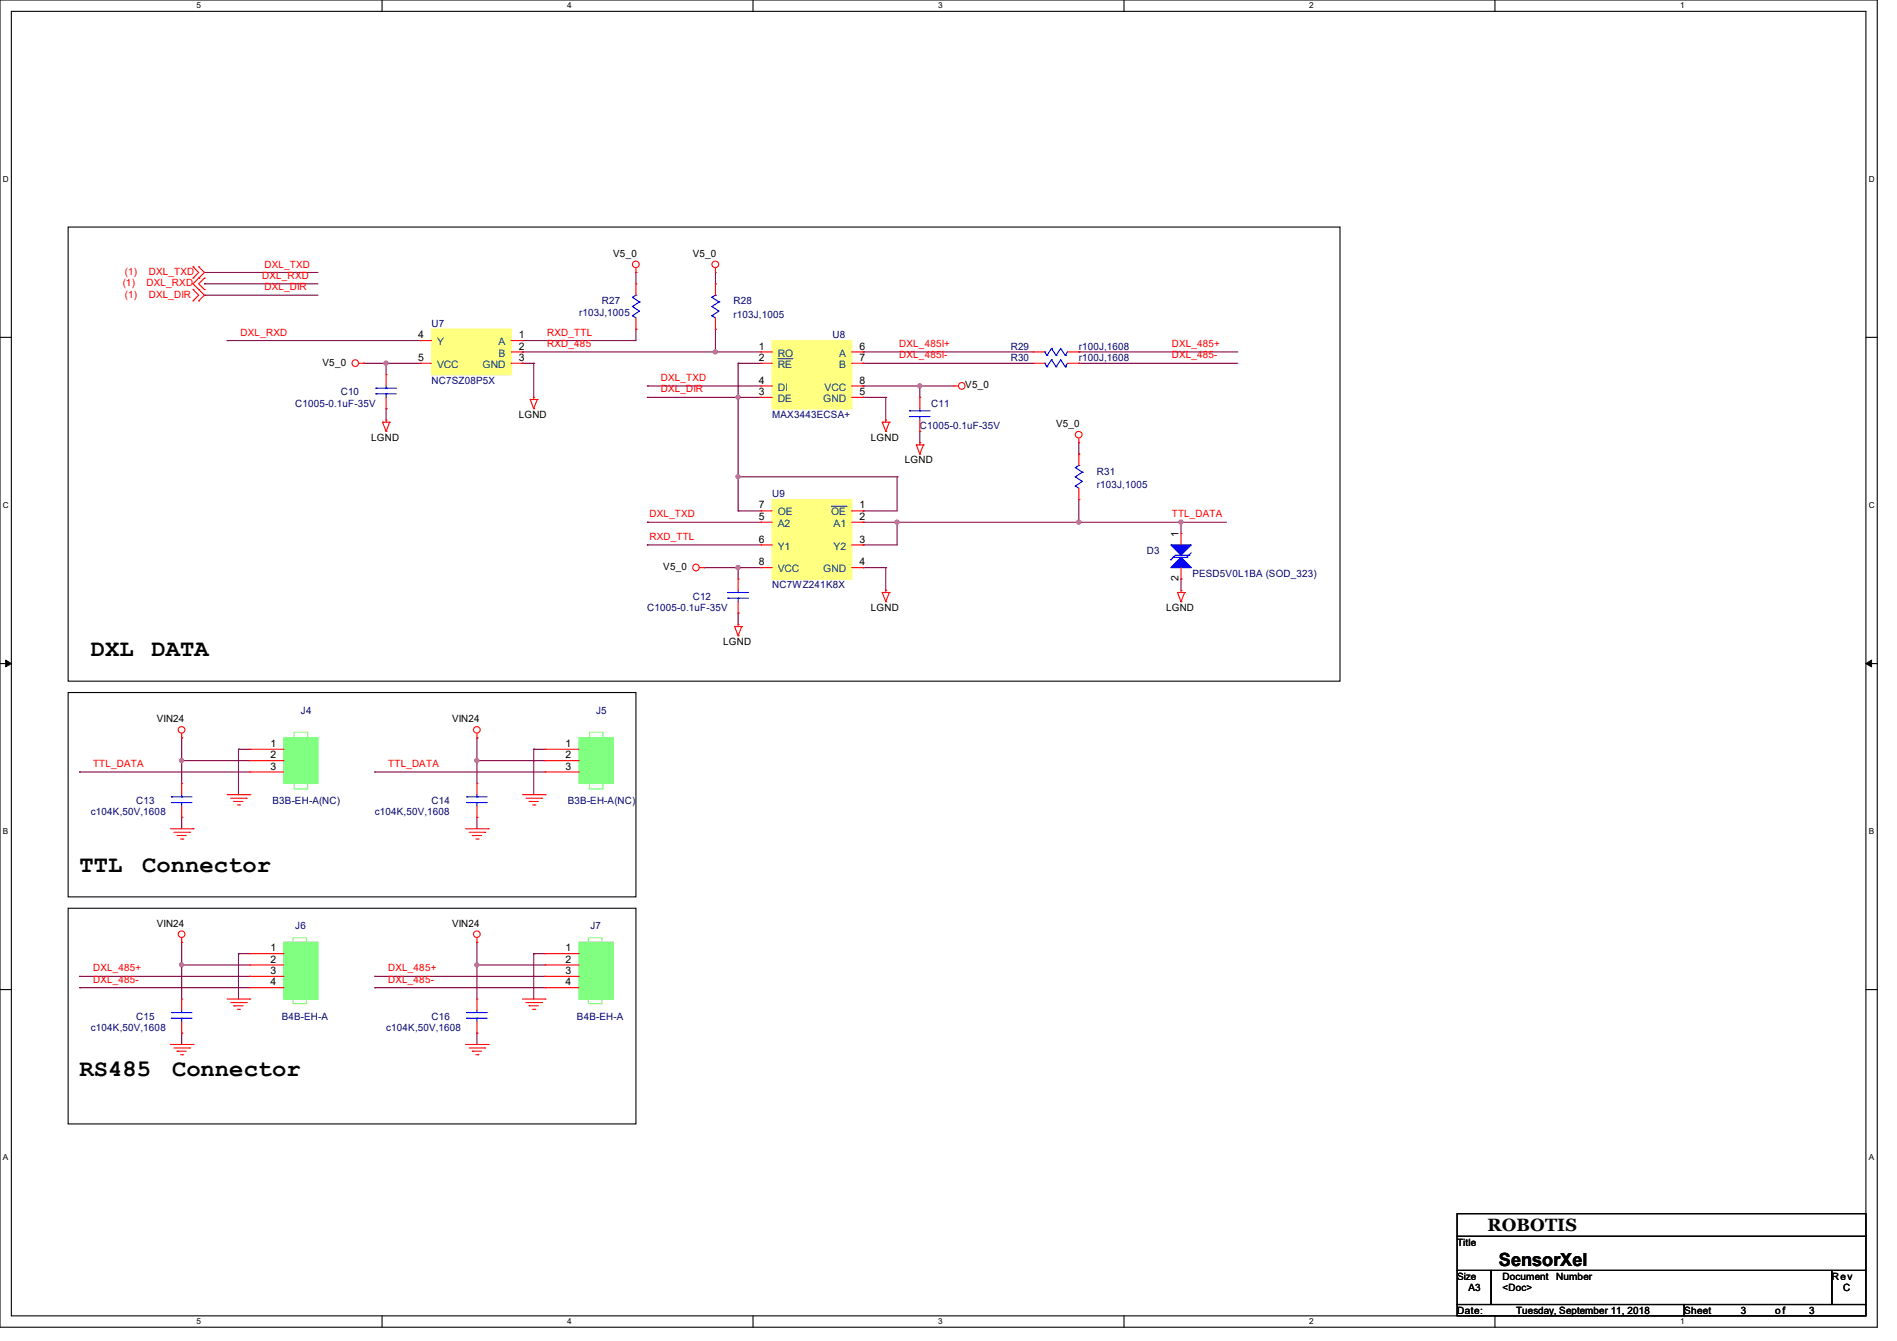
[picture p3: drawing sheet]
<svg xmlns="http://www.w3.org/2000/svg" width="297mm" height="210mm" viewBox="0 0 297 210" stroke-linecap="round" stroke-linejoin="round" font-family="sans-serif">
<path d="M0 0h293.9v207.9h-293.9zM1.8 1.8h290.3v204.3h-290.3z" fill="none" stroke="#000" stroke-width=".17"/>
<g fill="#fff">
<path d="M30.8 .2h.7v1.4h-.7z"/>
<path d="M30.8 206.2h.7v1.4h-.7z"/>
</g>
<path d="M59.8 0v1.8M59.8 206.1v1.8" fill="none" stroke="#000" stroke-width=".17"/>
<g fill="#fff">
<path d="M88.8 .2h.7v1.4h-.7z"/>
<path d="M88.8 206.2h.7v1.4h-.7z"/>
</g>
<path d="M117.9 0v1.8M117.9 206.1v1.8" fill="none" stroke="#000" stroke-width=".17"/>
<g fill="#fff">
<path d="M146.9 .2h.7v1.4h-.7z"/>
<path d="M146.9 206.2h.7v1.4h-.7z"/>
</g>
<path d="M176 0v1.8M176 206.1v1.8" fill="none" stroke="#000" stroke-width=".17"/>
<g fill="#fff">
<path d="M205 .2h.7v1.4h-.7z"/>
<path d="M205 206.2h.7v1.4h-.7z"/>
</g>
<path d="M234.1 0v1.8M234.1 206.1v1.8" fill="none" stroke="#000" stroke-width=".17"/>
<g fill="#fff">
<path d="M263.1 .2h.6v1.4h-.6z"/>
<path d="M263.1 206.2h.6v1.4h-.6z"/>
<path d="M.5 27.3h.9v1.4h-.9z"/>
<path d="M292.6 27.3h.9v1.4h-.9z"/>
<path d="M.5 78.4h.9v1.4h-.9z"/>
<path d="M292.6 78.4h.9v1.4h-.9z"/>
</g>
<path d="M0 52.8h1.8M292.1 52.8h1.8" fill="none" stroke="#000" stroke-width=".17"/>
<g fill="#fff">
<path d="M.5 129.5h.8v1.4h-.8z"/>
<path d="M292.6 129.5h.8v1.4h-.8z"/>
</g>
<path d="M0 103.9h1.8M292.1 103.9h1.8" fill="none" stroke="#000" stroke-width=".17"/>
<path d="M.9 103.4l.9 .5-.9 .5zM292.1 103.9l.9-.5v1z" fill="#000" stroke="#000" stroke-width=".16"/>
<g fill="#fff">
<path d="M.5 180.5h.8v1.4h-.8z"/>
<path d="M292.6 180.5h.8v1.4h-.8z"/>
</g>
<path d="M10.7 35.6h199.1v71.1h-199.1zM10.7 108.5h88.9v32h-88.9zM0 155h1.8M10.7 142.2h88.9v33.8h-88.9zM292.1 155h1.8M228.1 190.1h64v3.5h-64zM228.1 193.6h64v5.4h-64zM228.1 199h5.4v5.3h-5.4zM233.5 199h53.3v5.3h-53.3zM286.8 199h5.3v5.3h-5.3zM228.1 204.3h35.6v1.8h-35.6zM263.7 204.3h28.4v1.8h-28.4z" fill="none" stroke="#000" stroke-width=".17"/>
<g fill="none" stroke="#800040" stroke-width=".17">
<path d="M32 42.7h.1M32 44.4h.1M32 46.2h.1M32 42.7h17.8M32 44.4h17.8M32 46.2h17.8M35.6 53.3h.1M35.6 53.3h30.2M56.9 56.9h.1M56.9 56.9h8.9M60.5 56.9h.1M60.5 56.9v1.8"/>
<path d="M81.8 53.3h.1M81.8 55.1h.1M81.8 56.9h.1M81.8 55.1h37.3M81.8 56.9h1.8M83.6 56.9h.1M83.6 56.9v5.3M99.6 51.6h.1M99.6 42.7h.1M99.6 42.7v1.7M99.6 51.6v1.7h-17.8M112 51.6h.1"/>
<path d="M112 55.1h.1M112 44.4h.1M112 42.7v1.7M112 51.6v3.5M115.6 56.9h.1M115.6 56.9h3.5M115.6 56.9v23.1M135.1 55.1h.1M135.1 56.9h.1M135.1 55.1h26.7M135.1 56.9h26.7M168.9 55.1h.1"/>
<path d="M168.9 56.9h.1M168.9 55.1h24.9M168.9 56.9h24.9M60.5 64h.1M60.5 64v1.8M101.3 60.5h.1M101.3 62.2h.1M101.3 60.5h17.8M101.3 62.2h17.8M115.6 62.2h.1M115.6 74.7h.1M115.6 74.7h24.9"/>
<path d="M135.1 60.5h.1M135.1 62.2h.1M135.1 60.5h14.3M135.1 62.2h3.6M138.7 62.2h.1M138.7 62.2v3.6M140.5 74.7h.1M140.5 74.7v5.3h-5.4M144 60.5h.1M144 67.6h.1M144 60.5v1.7M144 67.6v1.7"/>
<path d="M168.9 78.2h.1M168.9 71.1h.1M168.9 69.3v1.8M168.9 78.2v3.6M101.3 81.8h.1M101.3 85.3h.1M101.3 81.8h17.8M101.3 85.3h17.8M110.2 88.9h.1M110.2 88.9h8.9M115.6 80h.1M115.6 88.9h.1"/>
<path d="M115.6 96h.1M115.6 88.9v1.8M115.6 96v1.8M115.6 80h3.5M135.1 80h.1M135.1 81.8h.1M135.1 85.3h.1M135.1 88.9h.1M135.1 81.8h56.9M135.1 88.9h3.6M138.7 88.9h.1M138.7 88.9v3.6"/>
<path d="M140.5 81.8h.1M140.5 81.8v3.5h-5.4M168.9 81.8h.1M184.9 81.8h.1M184.9 90.7h.1M184.9 81.8v1.8M184.9 90.7v1.8M28.4 115.6h.1M28.4 119.1h.1M28.4 115.6v7.1M28.4 119.1h10.7M37.3 117.3h.1"/>
<path d="M37.3 117.3h1.8M37.3 117.3v7.2M74.7 115.6h.1M74.7 119.1h.1M74.7 115.6v7.1M74.7 119.1h10.6M83.6 117.3h.1M83.6 117.3v7.2M83.6 117.3h1.7M12.4 120.9h.1M12.4 120.9h26.7M28.4 128h.1"/>
<path d="M28.4 128v1.8M58.7 120.9h.1M58.7 120.9h26.6M74.7 128h.1M74.7 128v1.8M12.4 152.9h.1M12.4 154.7h.1M12.4 152.9h26.7M12.4 154.7h26.7M28.4 147.6h.1M28.4 151.1h.1M28.4 147.6v8.9"/>
<path d="M28.4 151.1h10.7M37.3 149.4h.1M37.3 149.4v7.1M37.3 149.4h1.8M58.7 152.9h.1M58.7 154.7h.1M58.7 152.9h26.6M58.7 154.7h26.6M74.7 147.6h.1M74.7 151.1h.1M74.7 147.6v8.9M74.7 151.1h10.6"/>
<path d="M83.6 149.4h.1M83.6 149.4v7.1M83.6 149.4h1.7M28.4 161.8h.1M28.4 161.8v1.8M74.7 161.8h.1M74.7 161.8v1.8"/>
</g>
<g fill="#f0f" stroke="#f0f" stroke-width=".17">
<circle cx="112" cy="55.1" r=".32"/>
<circle cx="60.4" cy="56.9" r=".32"/>
<circle cx="144" cy="60.4" r=".32"/>
<circle cx="115.5" cy="62.2" r=".32"/>
<circle cx="115.5" cy="74.7" r=".32"/>
<circle cx="168.9" cy="81.8" r=".32"/>
<circle cx="140.4" cy="81.8" r=".32"/>
<circle cx="184.9" cy="81.8" r=".32"/>
<circle cx="115.5" cy="88.9" r=".32"/>
<circle cx="28.4" cy="119.1" r=".32"/>
<circle cx="74.7" cy="119.1" r=".32"/>
<circle cx="28.4" cy="151.1" r=".32"/>
<circle cx="74.7" cy="151.1" r=".32"/>
</g>
<g fill="none" stroke="#f00" stroke-width=".17">
<path d="M30.2 41.8h.1M30.2 43.6h.1M30.2 45.3h.1M30.2 47.1h.1M30.2 41.8l.9 .9-.9 .9M30.2 45.3l.9 .9-.9 .9M31.1 43.6h.1M31.1 41.8h.1M31.1 45.3h.1M31.1 47.1h.1M31.1 41.8l.9 .9-1.8 1.7 1.8 1.8-.9 .9M32 45.3h.1"/>
<path d="M32 43.6h.1M32 43.6l-.9 .8 .9 .9M56.2 56.9h.7M56.9 56.9h.1M60.5 58.7h.1M60.5 58.7v1.8M65.8 53.3h.1M65.8 56.9h.1M65.8 56.9h1.8M65.8 53.3h1.8M80 56.9h1.8M80 55.1h1.8"/>
<path d="M80 53.3h1.8M81.8 56.9h.1M81.8 53.3h.1M81.8 55.1h.1M99.6 42.7h.1M99.6 51.6h.1M99.6 44.4h.1M99.6 42v.7M99.6 44.4v1.8M99.6 49.8v1.8M112 42.7h.1M112 51.6h.1"/>
<path d="M112 44.4h.1M112 42v.7M112 44.4v1.8M112 49.8v1.8M119.1 55.1h.1M119.1 56.9h.1M119.1 56.9h1.8M119.1 55.1h1.8M133.3 56.9h1.8M133.3 55.1h1.8M135.1 55.1h.1M135.1 56.9h.1"/>
<path d="M161.8 55.1h.1M161.8 56.9h.1M161.8 56.9h1.8M161.8 55.1h1.8M167.1 56.9h1.8M167.1 55.1h1.8M168.9 55.1h.1M168.9 56.9h.1M59.9 66.1h.1M59.9 66.1h1.1M59.9 66.1l.6 1.5M60.5 65.8h.1"/>
<path d="M60.5 67.6h.1M60.5 64h.1M60.5 62.2v1.8M60.5 65.8v.3M61 66.1h.1M61 66.1l-.5 1.5M83 62.6h.1M83 62.6h1.1M83 62.6l.6 1.4M83.6 62.2h.1M83.6 64h.1M83.6 62.2v.4"/>
<path d="M84.1 62.6h.1M84.1 62.6l-.5 1.4M119.1 62.2h.1M119.1 60.5h.1M119.1 60.5h1.8M119.1 62.2h1.8M133.3 60.5h1.8M133.3 62.2h1.8M135.1 62.2h.1M135.1 60.5h.1M138.1 66.1h.1M138.1 66.1h1.1"/>
<path d="M138.1 66.1l.6 1.5M138.7 65.8h.1M138.7 67.6h.1M138.7 65.8v.3M139.2 66.1h.1M139.2 66.1l-.5 1.5M143.5 69.7h.1M143.5 69.7h1.1M143.5 69.7l.5 1.4M144 69.3h.1M144 71.1h.1M144 62.2h.1"/>
<path d="M144 67.6h.1M144 62.2v1.8M144 65.8v1.8M144 69.3v.4M144.6 69.7h.1M144.6 69.7l-.6 1.4M149.4 60.5h.1M149.4 60.5h.7M168.9 69.3h.1M168.9 78.2h.1M168.9 71.1h.1M168.9 68.6v.7"/>
<path d="M168.9 71.1v1.8M168.9 76.5v1.7M109.5 88.9h.7M110.2 88.9h.1M115 98.1h.1M115 98.1h1.1M115 98.1l.6 1.5M115.6 97.8h.1M115.6 99.6h.1M115.6 90.7h.1M115.6 96h.1M115.6 90.7v1.8"/>
<path d="M115.6 94.2v1.8M115.6 97.8v.3M116.1 98.1h.1M116.1 98.1l-.5 1.5M119.1 85.3h.1M119.1 80h.1M119.1 81.8h.1M119.1 88.9h.1M119.1 88.9h1.8M119.1 85.3h1.8M119.1 80h1.8M119.1 81.8h1.8"/>
<path d="M133.3 88.9h1.8M133.3 85.3h1.8M133.3 80h1.8M133.3 81.8h1.8M135.1 85.3h.1M135.1 80h.1M135.1 81.8h.1M135.1 88.9h.1M138.1 92.8h.1M138.1 92.8h1.1M138.1 92.8l.6 1.4M138.7 92.5h.1"/>
<path d="M138.7 94.2h.1M138.7 92.5v.3M139.2 92.8h.1M139.2 92.8l-.5 1.4M184.4 92.8h.1M184.4 92.8h1.1M184.4 92.8l.5 1.4M184.9 92.5h.1M184.9 94.2h.1M184.9 83.6h.1M184.9 90.7h.1M184.9 83.6v1.7"/>
<path d="M184.9 88.9v1.8M184.9 92.5v.3M185.5 92.8h.1M185.5 92.8l-.6 1.4M28.4 115.6h.1M28.4 114.9v.7M39.1 117.3h.1M39.1 119.1h.1M39.1 117.3h5.3M39.1 119.1h5.3M74.7 115.6h.1M74.7 114.9v.7"/>
<path d="M85.3 117.3h.1M85.3 119.1h.1M85.3 117.3h5.4M85.3 119.1h5.4M26.7 129.8h3.5M27.2 130.3h2.5M27.7 130.9h.1M27.7 130.9h1.5M28.3 131.4h.3M28.4 122.7h.1M28.4 128h.1M28.4 122.7v1.8"/>
<path d="M28.4 126.2v1.8M28.6 131.4h.1M29.7 130.3h.1M30.2 129.8h.1M35.6 124.5h3.5M36.1 125h2.5M36.6 125.5h.1M36.6 125.5h1.5M37.2 126.1h.3M37.5 126.1h.1M38.6 125h.1M39.1 124.5h.1"/>
<path d="M39.1 120.9h.1M39.1 120.9h5.3M72.9 129.8h3.6M73.4 130.3h2.5M74 130.9h.1M74 130.9h1.4M74.5 131.4h.3M74.7 122.7h.1M74.7 128h.1M74.7 122.7v1.8M74.7 126.2v1.8M74.8 131.4h.1"/>
<path d="M75.9 130.3h.1M76.5 129.8h.1M81.8 124.5h3.5M82.3 125h2.5M82.8 125.5h.1M82.8 125.5h1.5M83.4 126.1h.3M83.7 126.1h.1M84.8 125h.1M85.3 124.5h.1M85.3 120.9h.1M85.3 120.9h5.4"/>
<path d="M28.4 147.6h.1M28.4 156.5h.1M28.4 146.9v.7M28.4 156.5v1.7M35.6 156.5h3.5M36.1 157h2.5M36.6 157.5h.1M36.6 157.5h1.5M37.2 158.1h.3M37.5 158.1h.1M38.6 157h.1M39.1 156.5h.1"/>
<path d="M39.1 149.4h.1M39.1 151.1h.1M39.1 152.9h.1M39.1 154.7h.1M39.1 149.4h5.3M39.1 151.1h5.3M39.1 152.9h5.3M39.1 154.7h5.3M74.7 147.6h.1M74.7 156.5h.1M74.7 146.9v.7M74.7 156.5v1.7"/>
<path d="M81.8 156.5h3.5M82.3 157h2.5M82.8 157.5h.1M82.8 157.5h1.5M83.4 158.1h.3M83.7 158.1h.1M84.8 157h.1M85.3 156.5h.1M85.3 149.4h.1M85.3 151.1h.1M85.3 152.9h.1M85.3 154.7h.1"/>
<path d="M85.3 149.4h5.4M85.3 151.1h5.4M85.3 152.9h5.4M85.3 154.7h5.4M26.7 163.6h3.5M27.2 164.1h2.5M27.7 164.6h.1M27.7 164.6h1.5M28.3 165.2h.3M28.4 161.8h.1M28.4 160v1.8M28.6 165.2h.1"/>
<path d="M29.7 164.1h.1M30.2 163.6h.1M72.9 163.6h3.6M73.4 164.1h2.5M74 164.6h.1M74 164.6h1.4M74.5 165.2h.3M74.7 161.8h.1M74.7 160v1.8M74.8 165.2h.1M75.9 164.1h.1M76.5 163.6h.1"/>
<circle cx="55.6" cy="56.9" r=".52"/>
<circle cx="99.6" cy="41.4" r=".52"/>
<circle cx="112" cy="41.4" r=".52"/>
<circle cx="150.6" cy="60.4" r=".52"/>
<circle cx="168.9" cy="68.1" r=".52"/>
<circle cx="109" cy="88.9" r=".52"/>
<circle cx="28.4" cy="114.3" r=".52"/>
<circle cx="74.7" cy="114.3" r=".52"/>
<circle cx="28.4" cy="146.3" r=".52"/>
<circle cx="74.7" cy="146.3" r=".52"/>
</g>
<g fill="none" stroke="#00f" stroke-width=".17">
<path d="M99 49.4h.1M99 48h.1M99 46.6h.1M99 49.4l.6 .4M99 48l1.1 .7-1.1 .7M99 46.6l1.1 .7M99.6 46.2h.1M99.6 46.2l-.6 .4M100.1 47.3h.1M100.1 47.3l-1.1 .7M111.5 49.4h.1M111.5 48h.1"/>
<path d="M111.5 46.6h.1M111.5 49.4l.5 .4M111.5 48l1.1 .7-1.1 .7M111.5 46.6l1.1 .7M112 46.2h.1M112 46.2l-.5 .4M112.6 47.3h.1M112.6 47.3l-1.1 .7M163.6 55.1h.1M163.6 56.9h.1M163.6 55.1l.3 .6M163.6 56.9l.3 .5"/>
<path d="M163.9 55.7h.1M163.9 57.4h.1M164.6 54.6h.1M164.6 56.3h.1M164.6 54.6l.8 1.1M164.6 54.6l-.7 1.1M164.6 56.3l.8 1.1M164.6 56.3l-.7 1.1M165.4 55.7h.1M165.4 57.4h.1M165.4 55.7l.7-1.1 .7 1.1M165.4 57.4l.7-1.1 .7 1.1"/>
<path d="M166.8 55.7h.1M166.8 57.4h.1M167.1 55.1l-.3 .6M167.1 56.9l-.3 .5M58.8 61.7h.1M58.8 60.8h.1M58.8 61.7h3.3M58.8 60.8h3.3M60.5 60.8h.1M60.5 61.7h.1M60.5 60.5v.3M60.5 61.7v.5"/>
<path d="M142.4 65.2h.1M142.4 64.3h.1M142.4 65.2h3.2M142.4 64.3h3.2M144 64.3h.1M144 65.2h.1M144 64v.3M144 65.2v.6M168.4 76.1h.1M168.4 74.7h.1M168.4 73.2h.1M168.4 76.1l.5 .4"/>
<path d="M168.4 74.7l1.1 .7-1.1 .7M168.4 73.2l1.1 .8M168.9 72.9h.1M168.9 72.9l-.5 .3M169.5 74h.1M169.5 74l-1.1 .7M114 93.7h.1M114 92.8h.1M114 93.7h3.2M114 92.8h3.2M115.6 92.8h.1M115.6 93.7h.1"/>
<path d="M115.6 92.5v.3M115.6 93.7v.5M183.3 87.7h.1M183.7 87.3h2.1M185.8 87.3h.1M186.1 87h.1M186.1 87h-2.1l-.7 .7M186.5 86.6l-.7 .7M26.8 125.7h.1M26.8 124.8h.1M26.8 125.7h3.3M26.8 124.8h3.3"/>
<path d="M28.4 124.8h.1M28.4 125.7h.1M28.4 124.5v.3M28.4 125.7v.5M73.1 125.7h.1M73.1 124.8h.1M73.1 125.7h3.2M73.1 124.8h3.2M74.7 124.8h.1M74.7 125.7h.1M74.7 124.5v.3M74.7 125.7v.5"/>
<path d="M26.8 159.5h.1M26.8 158.6h.1M26.8 159.5h3.3M26.8 158.6h3.3M28.4 158.6h.1M28.4 159.5h.1M28.4 158.2v.4M28.4 159.5v.5M73.1 159.5h.1M73.1 158.6h.1M73.1 159.5h3.2M73.1 158.6h3.2"/>
<path d="M74.7 158.6h.1M74.7 159.5h.1M74.7 158.2v.4M74.7 159.5v.5"/>
</g>
<path d="M67.6 51.6h12.4v7.1h-12.4zM120.9 53.3h12.4v10.7h-12.4zM120.9 78.2h12.4v12.5h-12.4z" fill="none" stroke="#ffff80" stroke-width=".17"/>
<g fill="#ffff80" stroke="#ffff80" stroke-width=".17">
<path d="M120.9 53.3h12.4v10.7h-12.4z" fill-rule="evenodd"/>
<path d="M67.6 51.6h12.4v7.1h-12.4z" fill-rule="evenodd"/>
<path d="M120.9 78.2h12.4v12.5h-12.4z" fill-rule="evenodd"/>
</g>
<path d="M121.8 56.2h2.2M124 56.2h.1M130.1 79.3h2.4M132.5 79.3h.1" fill="none" stroke="#004080" stroke-width=".16"/>
<path d="M44.4 115.6h5.4v7.1h-5.4zM46.2 115.6h-.1v-.9h2.1v.9M90.7 115.6h5.3v7.1h-5.3zM92.5 115.6h-.2v-.9h2.1v.9M46.1 122.7v.9h2.1v-.9h-.2M92.3 122.7v.9h2.1v-.9h-.2M44.4 147.6h5.4v8.9h-5.4zM45.9 156.5v.7h2.1v-.7M45.9 147.6v-.7h2.1v.7M90.7 147.6h5.3v8.9h-5.3zM92.1 156.5v.7h2.1v-.7M92.1 147.6v-.7h2.1v.7" fill="none" stroke="#80ff80" stroke-width=".17"/>
<g fill="#80ff80" stroke="#80ff80" stroke-width=".17">
<path d="M44.4 147.6h5.4v8.9h-5.4z" fill-rule="evenodd"/>
<path d="M44.4 115.6h5.4v7.1h-5.4z" fill-rule="evenodd"/>
<path d="M90.7 147.6h5.3v8.9h-5.3z" fill-rule="evenodd"/>
<path d="M90.7 115.6h5.3v7.1h-5.3z" fill-rule="evenodd"/>
</g>
<g fill="#00f" stroke="#00f" stroke-width=".17">
<path d="M183.3 88.9l1.6-1.6 1.6 1.6z" fill-rule="evenodd"/>
<path d="M183.3 85.3h3.2l-1.6 1.7z" fill-rule="evenodd"/>
</g>
<g font-size="3.7">
<text x="14.2" y="102.7">DXL</text>
<text x="23.7" y="102.7">DATA</text>
<text x="12.4" y="136.5">TTL</text>
<text x="22.3" y="136.5">Connector</text>
<text x="12.4" y="168.5">RS485</text>
<text x="26.9" y="168.5">Connector</text>
</g>
<g font-size="2.8">
<text x="232.9" y="192.8">ROBOTIS</text>
<text x="234.7" y="198.2">SensorXel</text>
</g>
<g font-size="1.6" fill="#f00">
<text x="41.4" y="41.9">DXL_TXD</text>
<text x="19.2" y="44.8">(1)</text>
<text x="19.6" y="43.1">(1)</text>
<text x="19.6" y="46.6">(1)</text>
<text x="22.9" y="44.8">DXL_RXD</text>
<text x="23.3" y="43.1">DXL_TXD</text>
<text x="23.3" y="46.6">DXL_DIR</text>
<text x="41.1" y="43.7">DXL_RXD</text>
<text x="41.4" y="45.5">DXL_DIR</text>
<text x="37.7" y="52.6">DXL_RXD</text>
<text x="85.7" y="52.6">RXD_TTL</text>
<text x="85.7" y="54.4">RXD_485</text>
<text x="103.5" y="59.7">DXL_TXD</text>
<text x="140.8" y="54.4">DXL_485I+</text>
<text x="140.8" y="56.1">DXL_485I-</text>
<text x="183.5" y="54.4">DXL_485+</text>
<text x="183.5" y="56.1">DXL_485-</text>
<text x="103.5" y="61.5">DXL_DIR</text>
<text x="101.7" y="81">DXL_TXD</text>
<text x="183.5" y="81">TTL_DATA</text>
<text x="101.7" y="84.6">RXD_TTL</text>
<text x="14.6" y="120.1">TTL_DATA</text>
<text x="60.8" y="120.1">TTL_DATA</text>
<text x="14.6" y="152.1">DXL_485+</text>
<text x="14.6" y="153.9">DXL_485-</text>
<text x="60.8" y="152.1">DXL_485+</text>
<text x="60.8" y="153.9">DXL_485-</text>
</g>
<g font-size="1.6">
<text x="96" y="40.2">V5_0</text>
<text x="108.5" y="40.2">V5_0</text>
<text x="65.4" y="53">4</text>
<text x="81.2" y="53">1</text>
<text x="50.5" y="57.3">V5_0</text>
<text x="65.4" y="56.5">5</text>
<text x="81.2" y="56.5">3</text>
<text x="81.2" y="54.7">2</text>
<text x="118.8" y="54.7">1</text>
<text x="118.8" y="56.5">2</text>
<text x="134.6" y="54.7">6</text>
<text x="134.6" y="56.5">7</text>
<text x="81.2" y="65.4">LGND</text>
<text x="118.8" y="61.8">3</text>
<text x="118.8" y="60.1">4</text>
<text x="134.6" y="61.8">5</text>
<text x="134.6" y="60.1">8</text>
<text x="151.1" y="60.8">V5_0</text>
<text x="58.1" y="69">LGND</text>
<text x="136.4" y="69">LGND</text>
<text x="165.4" y="66.9">V5_0</text>
<text x="141.7" y="72.6">LGND</text>
<text x="118.8" y="79.6">7</text>
<text x="118.8" y="81.4">5</text>
<text x="134.6" y="79.6">1</text>
<text x="134.6" y="81.4">2</text>
<text x="103.8" y="89.3">V5_0</text>
<text x="118.8" y="85">6</text>
<text x="118.8" y="88.5">8</text>
<text x="134.6" y="85">3</text>
<text x="134.6" y="88.5">4</text>
<text x="184.5" y="84.1" transform="rotate(-90 184.5 84.1)">1</text>
<text x="136.4" y="95.7">LGND</text>
<text x="182.6" y="95.7">LGND</text>
<text x="184.5" y="91" transform="rotate(-90 184.5 91)">2</text>
<text x="113.2" y="101">LGND</text>
<text x="24.6" y="113.1">VIN24</text>
<text x="70.8" y="113.1">VIN24</text>
<text x="42.3" y="117">1</text>
<text x="42.3" y="118.7">2</text>
<text x="88.6" y="117">1</text>
<text x="88.6" y="118.7">2</text>
<text x="42.3" y="120.5">3</text>
<text x="88.6" y="120.5">3</text>
<text x="24.6" y="145.1">VIN24</text>
<text x="42.3" y="149">1</text>
<text x="70.8" y="145.1">VIN24</text>
<text x="88.6" y="149">1</text>
<text x="42.3" y="150.8">2</text>
<text x="42.3" y="152.5">3</text>
<text x="42.3" y="154.3">4</text>
<text x="88.6" y="150.8">2</text>
<text x="88.6" y="152.5">3</text>
<text x="88.6" y="154.3">4</text>
<text x="228.1" y="195.1">Title</text>
<text x="228.1" y="200.4">Size</text>
<text x="229.9" y="202.2">A3</text>
<text x="235.2" y="200.4">Document</text>
<text x="235.2" y="202.2">&lt;Doc&gt;</text>
<text x="243.7" y="200.4">Number</text>
<text x="286.8" y="200.4">Rev</text>
<text x="288.6" y="202.2">C</text>
<text x="228.1" y="205.7">Date:</text>
<text x="237.4" y="205.7">Tuesday, September 11, 2018</text>
<text x="263.7" y="205.7">Sheet</text>
<text x="272.6" y="205.7">3</text>
<text x="277.9" y="205.7">o f</text>
<text x="283.2" y="205.7">3</text>
</g>
<g font-size="1.6" fill="#000080">
<text x="94.2" y="47.7">R27</text>
<text x="114.8" y="47.7">R28</text>
<text x="67.6" y="51.2">U7</text>
<text x="90.7" y="49.4">r103J,1005</text>
<text x="114.8" y="49.8">r103J,1005</text>
<text x="130.3" y="53">U8</text>
<text x="158.2" y="54.8">R29</text>
<text x="158.2" y="56.6">R30</text>
<text x="168.9" y="54.8">r100J,1608</text>
<text x="168.9" y="56.6">r100J,1608</text>
<text x="46.2" y="63.7">C1005-0.1uF-35V</text>
<text x="53.3" y="61.9">C10</text>
<text x="67.6" y="60.1">NC7SZ08P5X</text>
<text x="120.9" y="65.4">MAX3443ECSA+</text>
<text x="145.8" y="63.7">C11</text>
<text x="144" y="67.2">C1005-0.1uF-35V</text>
<text x="120.9" y="77.9">U9</text>
<text x="171.7" y="74.3">R31</text>
<text x="171.7" y="76.5">r103J,1005</text>
<text x="179.6" y="86.8">D3</text>
<text x="101.3" y="95.7">C1005-0.1uF-35V</text>
<text x="108.5" y="93.9">C12</text>
<text x="120.9" y="92.1">NC7WZ241K8X</text>
<text x="186.7" y="90.3">PESD5V0L1BA (SOD_323)</text>
<text x="47.1" y="111.8">J4</text>
<text x="93.3" y="111.8">J5</text>
<text x="21.3" y="125.9">C13</text>
<text x="42.7" y="125.9">B3B-EH-A(NC)</text>
<text x="67.6" y="125.9">C14</text>
<text x="88.9" y="125.9">B3B-EH-A(NC)</text>
<text x="14.2" y="127.7">c104K,50V,1608</text>
<text x="58.7" y="127.7">c104K,50V,1608</text>
<text x="46.2" y="145.5">J6</text>
<text x="92.5" y="145.5">J7</text>
<text x="14.2" y="161.5">c104K,50V,1608</text>
<text x="21.3" y="159.7">C15</text>
<text x="44.1" y="159.7">B4B-EH-A</text>
<text x="60.5" y="161.5">c104K,50V,1608</text>
<text x="67.6" y="159.7">C16</text>
<text x="90.3" y="159.7">B4B-EH-A</text>
</g>
<g font-size="1.6" fill="#004080">
<text x="68.5" y="54.1">Y</text>
<text x="68.5" y="57.6">VCC</text>
<text x="75.6" y="57.6">GND</text>
<text x="78.1" y="54.1">A</text>
<text x="78.1" y="55.8">B</text>
<text x="121.8" y="55.8">RO</text>
<text x="121.8" y="57.6">RE</text>
<text x="131.4" y="55.8">A</text>
<text x="131.4" y="57.6">B</text>
<text x="121.8" y="63">DE</text>
<text x="121.8" y="61.2">DI</text>
<text x="128.9" y="63">GND</text>
<text x="129.1" y="61.2">VCC</text>
<text x="121.8" y="80.7">OE</text>
<text x="121.8" y="82.5">A2</text>
<text x="130.1" y="80.7">OE</text>
<text x="130.5" y="82.5">A1</text>
<text x="121.8" y="86.1">Y1</text>
<text x="121.8" y="89.6">VCC</text>
<text x="128.9" y="89.6">GND</text>
<text x="130.5" y="86.1">Y2</text>
</g>
<g font-size="1.3">
<text x="30.8" y="1.3">5</text>
<text x="88.8" y="1.3">4</text>
<text x="146.9" y="1.3">3</text>
<text x="205" y="1.3">2</text>
<text x="263.1" y="1.3">1</text>
<text x=".5" y="28.4">D</text>
<text x="292.6" y="28.4">D</text>
<text x=".5" y="79.5">C</text>
<text x="292.6" y="79.5">C</text>
<text x=".5" y="130.6">B</text>
<text x="292.6" y="130.6">B</text>
<text x=".5" y="181.7">A</text>
<text x="292.6" y="181.7">A</text>
<text x="30.8" y="207.4">5</text>
<text x="88.8" y="207.4">4</text>
<text x="146.9" y="207.4">3</text>
<text x="205" y="207.4">2</text>
<text x="263.1" y="207.4">1</text>
</g>
</svg>
